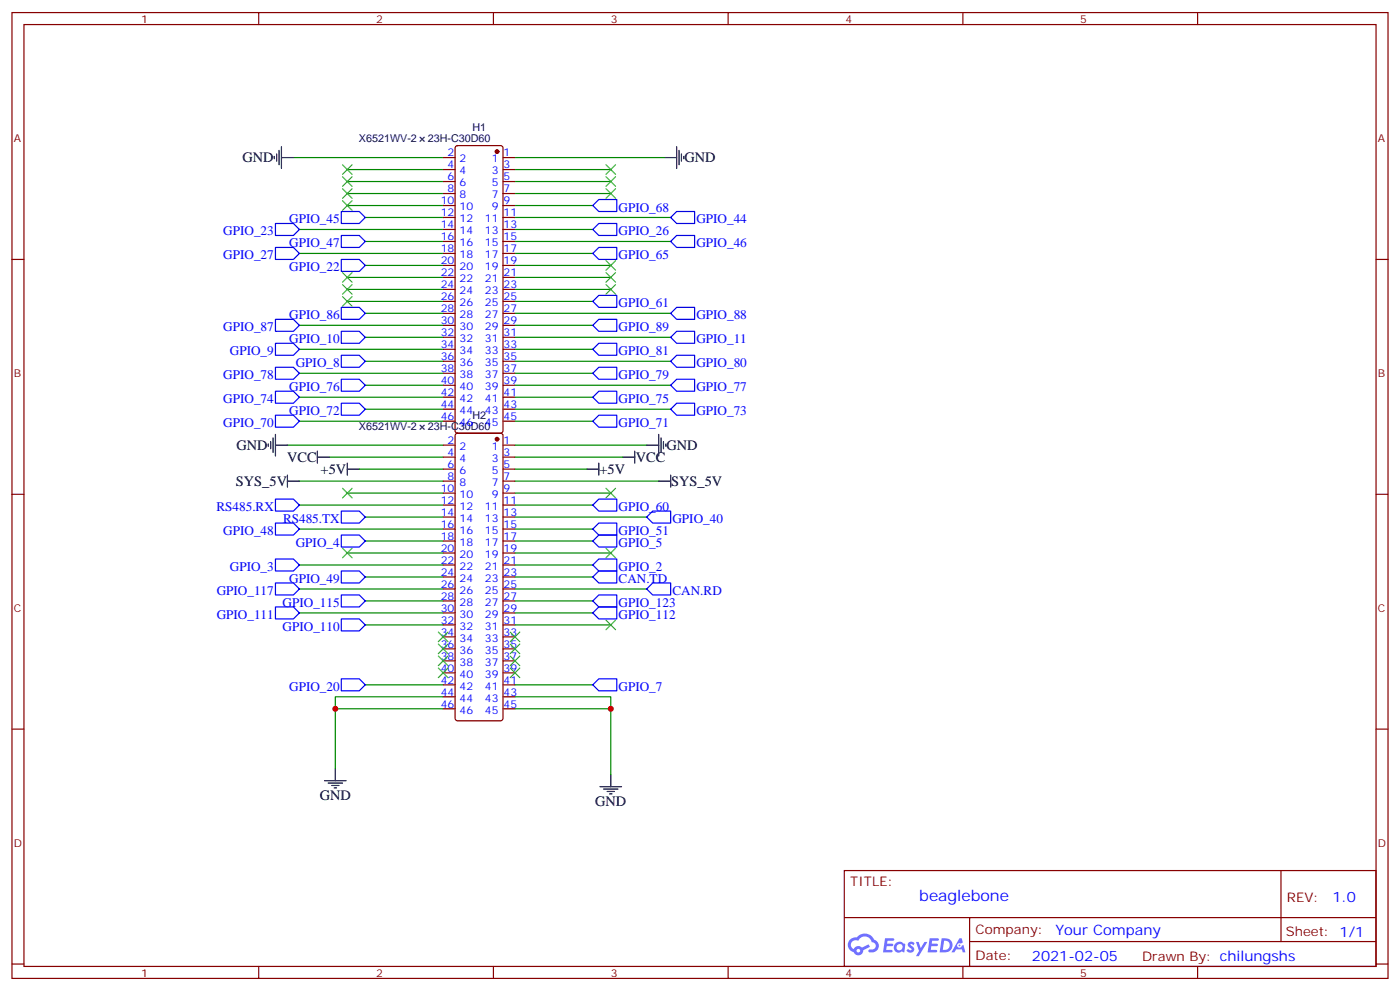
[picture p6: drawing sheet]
<svg xmlns="http://www.w3.org/2000/svg" width="412mm" height="292mm" viewBox="0 0 412 292" stroke-linecap="round" stroke-linejoin="round" font-family="sans-serif">
<g fill="none" stroke="#870000" stroke-width=".35">
<path d="M3.5 3.7h405.4v284.3h-405.4zM7.1 7.2h398.2v277.3h-398.2zM76.2 3.7v3.5M145.3 3.7v3.5M214.5 3.7v3.5M283.6 3.7v3.5M352.8 3.7v3.5M3.5 76.4h3.6M405.3 76.4h3.6M3.5 145.5h3.6M405.3 145.5h3.6M3.5 214.7h3.6"/>
<path d="M405.3 214.7h3.6M248.7 256.3h156.6v28.2h-156.6zM377.3 256.3v20.9M248.7 270.1h156.5M285.6 277.2h119.6M285.6 270.1v14.2M3.5 283.8h3.6M76.2 284.5v3.5M145.3 284.5v3.5M214.5 284.5v3.5M283.6 284.5v3.5M352.8 284.5v3.5"/>
<path d="M405.3 283.8h3.6"/>
</g>
<g fill="#5487ff">
<path d="M267.7 277.5a1.22 1.22 0 0 1 1.7 .2l-.4 .6a.47 .47 0 0 0-.3-.4 .47 .47 0 0 0-.5 .2l.1 .2a1.14 1.14 0 0 1 .8 1.8 1.14 1.14 0 0 1-1.9 0l-.2-.2 .5-.6 .7 .5a.29 .29 0 0 0 .3-.3 .29 .29 0 0 0-.2-.3 1.04 1.04 0 0 1-.6-1.7z"/>
<path d="M260.7 276.2h2.4l.3 .2-.2 .5-1.8 .1-.1 .8h1.5l.3 .4-.3 .4h-1.6l-.2 1.1h1.7l.2 .3-.2 .3-2.6 .1z"/>
<path d="M273.8 276.2h2.4l.3 .2-.1 .5-1.8 .1-.2 .8h1.6l.3 .4-.4 .4-1.6-.1-.1 1.1 1.7 .1 .2 .3-.2 .3-2.6 .1z"/>
<path d="M282.6 276.2h.7l.3 1.3-.6 .3a.69 .69 0 0 0-1 .3 .69 .69 0 0 0 .4 .9 .69 .69 0 0 0 .9-.6l.5-.2 .6 2.2h-.8l-.2-.9h-1.8l-.5 .9h-.8z"/>
<path d="M269.8 277.3h.8l.6 1.8 1.1-1.8h.9l-2.6 4.2h-.8l.9-1.5z"/>
<path d="M277.4 276.2l-.6 4.2h1.3a2.11 2.11 0 0 0 2.5-2.1 2.11 2.11 0 0 0-2.5-2.1zM278.1 277a1.39 1.39 0 0 1 1.7 1.4 1.39 1.39 0 0 1-1.8 1.2h-.3z"/>
<path d="M263.7 277.8a1.54 1.54 0 0 0-.1 2.2 1.54 1.54 0 0 0 2.2 .1l.6 .3 .3-2.3-.2-.3h-.4a1.49 1.49 0 0 0-2.4 0zM264 278.8a.94 .94 0 0 1 1.8 0 .94 .94 0 0 1-1.8 0z"/>
<path d="M250.4 276.6a2.18 2.18 0 0 0 1.1 3.7 1.44 1.44 0 0 0 1.6 .9 1.44 1.44 0 0 0 1.2-1.4l2-1.1-.5-.7-1.9 1a1.47 1.47 0 0 0-2.4 .4 1.39 1.39 0 0 1-.7-1.9 1.39 1.39 0 0 1 2-.5 2.12 2.12 0 0 1 2.2-1.3 2.12 2.12 0 0 1 1.9 1.7 1.14 1.14 0 0 1 1.1 1.4 1.14 1.14 0 0 1-1.7 .7 .43 .43 0 0 0-.5 .4 .43 .43 0 0 0 .4 .5 1.98 1.98 0 0 0 2.5-1.2 1.98 1.98 0 0 0-1.2-2.6 3.1 3.1 0 0 0-5.3-.6l-.9 .1zM252.3 279.9a.55 .55 0 0 1 1.1 0 .55 .55 0 0 1-1.1 0z"/>
<circle cx="282.6" cy="278.3" r=".26"/>
</g>
<g fill="none" stroke="#008700" stroke-width=".35">
<path d="M86.4 46.4h44.1M102.3 57h28.2M102.3 53.4h28.2M102.3 49.9h28.2M151.7 57h28.2M151.7 53.4h28.2M151.7 49.9h28.2M151.7 46.4h44.1M88.2 74.6h42.3M88.2 67.6h42.3M102.3 60.5h28.2M107.6 78.1h22.9"/>
<path d="M107.6 71.1h22.9M107.6 64h22.9M151.7 78.1h28.2M151.7 74.6h22.9M151.7 67.6h22.9M151.7 60.5h22.9M151.7 71.1h45.9M151.7 64h45.9M88.2 95.8h42.3M102.3 88.7h28.2M102.3 85.2h28.2M102.3 81.7h28.2"/>
<path d="M107.6 99.3h22.9M107.6 92.3h22.9M151.7 85.2h28.2M151.7 81.7h28.2M151.7 95.8h22.9M151.7 88.7h22.9M151.7 99.3h45.9M151.7 92.3h45.9M88.2 116.9h42.3M88.2 109.9h42.3M88.2 102.8h42.3M107.6 113.4h22.9"/>
<path d="M107.6 106.4h22.9M151.7 116.9h22.9M151.7 109.9h22.9M151.7 102.8h22.9M151.7 113.4h45.9M151.7 106.4h45.9M84.7 131.1h45.8M88.2 124h42.3M97 134.6h33.5M105.8 138.1h24.7M107.6 120.5h22.9M151.7 138.1h21.2"/>
<path d="M151.7 134.6h31.7M151.7 124h22.9M151.7 131.1h38.8M151.7 120.5h45.9M88.2 148.7h42.3M88.2 155.8h42.3M88.2 141.6h42.3M102.3 145.2h28.2M107.6 152.2h22.9M107.6 159.3h22.9M151.7 145.2h28.2M151.7 159.3h22.9"/>
<path d="M151.7 155.8h22.9M151.7 152.2h38.8M151.7 148.7h22.9M151.7 141.6h42.3M88.2 166.3h42.3M88.2 173.4h42.3M102.3 162.8h28.2M107.6 169.9h22.9M107.6 176.9h22.9M151.7 162.8h28.2M151.7 176.9h22.9M151.7 173.4h38.8"/>
<path d="M151.7 169.9h22.9M151.7 166.3h22.9M88.2 180.4h42.3M107.6 184h22.9M151.7 184h28.2M151.7 180.4h22.9M98.8 208.7h31.7M107.6 201.6h22.9M130.5 205.1h-31.7v21.2M151.7 208.7h28.2M151.7 205.1h28.2v23M151.7 201.6h22.9"/>
</g>
<g fill="none" stroke="#3c3" stroke-width=".35">
<path d="M100.9 59.1l2.8 2.8M100.9 55.6l2.8 2.8M100.9 52l2.8 2.9M100.9 48.5l2.8 2.8M103.7 59.1l-2.8 2.8M103.7 55.6l-2.8 2.8M103.7 52l-2.8 2.9M103.7 48.5l-2.8 2.8M178.5 55.6l2.8 2.8M178.5 52l2.8 2.9M178.5 48.5l2.8 2.8M181.3 55.6l-2.8 2.8"/>
<path d="M181.3 52l-2.8 2.9M181.3 48.5l-2.8 2.8M178.5 76.7l2.8 2.9M181.3 76.7l-2.8 2.9M100.9 87.3l2.8 2.8M100.9 83.8l2.8 2.8M100.9 80.3l2.8 2.8M103.7 87.3l-2.8 2.8M103.7 83.8l-2.8 2.8M103.7 80.3l-2.8 2.8M178.5 83.8l2.8 2.8M178.5 80.3l2.8 2.8"/>
<path d="M181.3 83.8l-2.8 2.8M181.3 80.3l-2.8 2.8M100.9 143.8l2.8 2.8M103.7 143.8l-2.8 2.8M178.5 143.8l2.8 2.8M181.3 143.8l-2.8 2.8M100.9 161.4l2.8 2.8M103.7 161.4l-2.8 2.8M178.5 161.4l2.8 2.8M181.3 161.4l-2.8 2.8M129.1 196.7l2.8 2.8M129.1 193.1l2.8 2.9"/>
<path d="M129.1 189.6l2.8 2.8M129.1 186.1l2.8 2.8M131.9 193.1l-2.8 2.9M131.9 196.7l-2.8 2.8M131.9 189.6l-2.8 2.8M131.9 186.1l-2.8 2.8M150.3 186.1l2.8 2.8M150.3 189.6l2.8 2.8M150.3 193.1l2.8 2.9M150.3 196.7l2.8 2.8M153.1 189.6l-2.8 2.8M153.1 186.1l-2.8 2.8"/>
<path d="M153.1 193.1l-2.8 2.9M153.1 196.7l-2.8 2.8M178.5 182.6l2.8 2.8M181.3 182.6l-2.8 2.8"/>
</g>
<g fill="none" stroke="#000" stroke-width=".35">
<path d="M80.8 46v.7M81.5 45.3v2.1M82.2 44.3v4.2M82.9 46.4h3.5M82.9 43.2v6.4M195.8 46.4h3.5M199.3 43.2v6.4M200 44.3v4.2M200.7 45.3v2.1M201.4 46v.7M79 130.7v.7M79.7 130v2.1"/>
<path d="M80.4 128.9v4.3M81.1 131.1h3.6M81.1 127.9v6.3M84.7 139.9v3.5M93.5 134.6h3.5M93.5 132.8v3.5M102.3 138.1h3.5M102.3 136.3v3.6M172.9 138.1h3.5M176.4 136.3v3.6M183.4 134.6h3.6M187 132.8v3.5"/>
<path d="M190.5 131.1h3.5M194 127.9v6.3M194.7 128.9v4.3M195.4 130v2.1M196.1 130.7v.7M197.6 139.9v3.5M84.7 141.6h3.5M194 141.6h3.6M95.6 229.8h6.4M96.7 230.5h4.2M97.7 231.2h2.1M98.4 232h.7"/>
<path d="M98.8 226.3v3.5M176.7 231.6h6.4M177.8 232.3h4.2M178.9 233h2.1M179.6 233.7h.7M179.9 228.1v3.5"/>
</g>
<g fill="none" stroke="#00f" stroke-width=".35">
<path d="M81.1 72.8h5.3l1.8 1.8-1.8 1.8h-5.3zM81.1 65.8h5.3l1.8 1.8-1.8 1.7h-5.3zM100.5 76.4h5.3l1.8 1.7-1.8 1.8h-5.3zM100.5 69.3h5.3l1.8 1.8-1.8 1.7h-5.3zM100.5 62.3h5.3l1.8 1.7-1.8 1.8h-5.3zM174.6 74.6l1.8-1.8h5.3v3.6h-5.3zM174.6 67.6l1.8-1.8h5.3v3.5h-5.3zM174.6 60.5l1.8-1.8h5.3v3.6h-5.3zM199.3 69.3h5.3v3.5h-5.3l-1.7-1.7zM199.3 62.3h5.3v3.5h-5.3l-1.7-1.8zM81.1 94h5.3l1.8 1.8-1.8 1.7h-5.3zM100.5 97.5h5.3l1.8 1.8-1.8 1.8h-5.3z"/>
<path d="M100.5 90.5h5.3l1.8 1.8-1.8 1.7h-5.3zM174.6 95.8l1.8-1.8h5.3v3.5h-5.3zM176.4 87h5.3v3.5h-5.3l-1.8-1.8zM199.3 97.5h5.3v3.6h-5.3l-1.7-1.8zM199.3 90.5h5.3v3.5h-5.3l-1.7-1.7zM81.1 115.2h5.3l1.8 1.7-1.8 1.8h-5.3zM81.1 108.1h5.3l1.8 1.8-1.8 1.8h-5.3zM81.1 101.1h5.3l1.8 1.7-1.8 1.8h-5.3zM100.5 118.7h5.3l1.8 1.8-1.8 1.7h-5.3zM100.5 111.7h5.3l1.8 1.7-1.8 1.8h-5.3zM100.5 104.6h5.3l1.8 1.8-1.8 1.7h-5.3zM174.6 102.8l1.8-1.7h5.3v3.5h-5.3z"/>
<path d="M176.4 115.2h5.3v3.5h-5.3l-1.8-1.8zM176.4 108.1h5.3v3.6h-5.3l-1.8-1.8zM199.3 118.7h5.3v3.5h-5.3l-1.7-1.7zM199.3 111.7h5.3v3.5h-5.3l-1.7-1.8zM199.3 104.6h5.3v3.5h-5.3l-1.7-1.7zM81.1 122.2h5.3l1.8 1.8-1.8 1.8h-5.3zM176.4 122.2h5.3v3.6h-5.3l-1.8-1.8zM81.1 146.9h5.3l1.8 1.8-1.8 1.8h-5.3zM81.1 154h5.3l1.8 1.8-1.8 1.7h-5.3zM100.5 150.5h5.3l1.8 1.7-1.8 1.8h-5.3zM100.5 157.5h5.3l1.8 1.8-1.8 1.7h-5.3zM174.6 159.3l1.8-1.8h5.3v3.5h-5.3z"/>
<path d="M176.4 154h5.3v3.5h-5.3l-1.8-1.7zM176.4 146.9h5.3v3.6h-5.3l-1.8-1.8zM192.3 150.5h5.3v3.5h-5.3l-1.8-1.8zM81.1 178.7h5.3l1.8 1.7-1.8 1.8h-5.3zM81.1 171.6h5.3l1.8 1.8-1.8 1.8h-5.3zM81.1 164.6h5.3l1.8 1.7-1.8 1.8h-5.3zM100.5 175.2h5.3l1.8 1.7-1.8 1.8h-5.3zM100.5 168.1h5.3l1.8 1.8-1.8 1.7h-5.3zM174.6 166.3l1.8-1.7h5.3v3.5h-5.3zM176.4 168.1h5.3v3.5h-5.3l-1.8-1.7zM176.4 178.7h5.3v3.5h-5.3l-1.8-1.8zM176.4 175.2h5.3v3.5h-5.3l-1.8-1.8z"/>
<path d="M192.3 171.6h5.3v3.6h-5.3l-1.8-1.8zM100.5 199.8h5.3l1.8 1.8-1.8 1.8h-5.3zM100.5 182.2h5.3l1.8 1.8-1.8 1.7h-5.3zM176.4 199.8h5.3v3.6h-5.3l-1.8-1.8z"/>
</g>
<g fill="none" stroke="#870000" stroke-width=".35">
<path d="M130.5 46.4h3.6M130.5 49.9h3.6M130.5 53.4h3.6M130.5 57h3.6M134.3 43.1l.5-.2h12.7l.5 .2 .2 .5v83.2l-.3 .5-.4 .2h-12.7l-.5-.2-.2-.5v-83.2zM148.2 46.4h3.5M148.2 49.9h3.5M148.2 53.4h3.5M148.2 57h3.5M130.5 60.5h3.6M130.5 64h3.6M130.5 67.6h3.6"/>
<path d="M130.5 71.1h3.6M130.5 74.6h3.6M130.5 78.1h3.6M148.2 60.5h3.5M148.2 64h3.5M148.2 67.6h3.5M148.2 71.1h3.5M148.2 74.6h3.5M148.2 78.1h3.5M130.5 99.3h3.6M130.5 95.8h3.6M130.5 92.3h3.6"/>
<path d="M130.5 81.7h3.6M130.5 88.7h3.6M130.5 85.2h3.6M148.2 99.3h3.5M148.2 95.8h3.5M148.2 92.3h3.5M148.2 81.7h3.5M148.2 88.7h3.5M148.2 85.2h3.5M130.5 116.9h3.6M130.5 113.4h3.6M130.5 109.9h3.6"/>
<path d="M130.5 106.4h3.6M130.5 102.8h3.6M148.2 116.9h3.5M148.2 113.4h3.5M148.2 109.9h3.5M148.2 106.4h3.5M148.2 102.8h3.5M130.5 124h3.6M130.5 120.5h3.6M130.5 131.1h3.6M130.5 134.6h3.6M130.5 138.1h3.6"/>
<path d="M134.3 127.7l.5-.2h12.7l.5 .2 .2 .5v83.3l-.3 .5-.4 .2h-12.7l-.5-.2-.2-.5v-83.3zM148.2 124h3.5M148.2 120.5h3.5M148.2 131.1h3.5M148.2 134.6h3.5M148.2 138.1h3.5M130.5 141.6h3.6M130.5 145.2h3.6M130.5 148.7h3.6M130.5 152.2h3.6M130.5 155.8h3.6M130.5 159.3h3.6"/>
<path d="M148.2 141.6h3.5M148.2 145.2h3.5M148.2 148.7h3.5M148.2 152.2h3.5M148.2 155.8h3.5M148.2 159.3h3.5M130.5 162.8h3.6M130.5 176.9h3.6M130.5 166.3h3.6M130.5 173.4h3.6M130.5 169.9h3.6M148.2 162.8h3.5"/>
<path d="M148.2 176.9h3.5M148.2 166.3h3.5M148.2 173.4h3.5M148.2 169.9h3.5M130.5 198.1h3.6M130.5 194.6h3.6M130.5 191h3.6M130.5 187.5h3.6M130.5 184h3.6M130.5 180.4h3.6M148.2 198.1h3.5M148.2 194.6h3.5"/>
<path d="M148.2 191h3.5M148.2 187.5h3.5M148.2 184h3.5M148.2 180.4h3.5M130.5 208.7h3.6M130.5 205.1h3.6M130.5 201.6h3.6M148.2 208.7h3.5M148.2 205.1h3.5M148.2 201.6h3.5"/>
</g>
<g fill="#870000" stroke="#870000" stroke-width=".35">
<circle cx="146.4" cy="44.6" r=".53"/>
<circle cx="146.4" cy="129.3" r=".53"/>
</g>
<g fill="#c00">
<circle cx="98.8" cy="208.7" r=".88"/>
<circle cx="179.9" cy="208.7" r=".88"/>
</g>
<text font-size="4.6" fill="#00f" x="270.8" y="265.3">beaglebone</text>
<g font-size="4.2">
<text x="71.4" y="47.8">GND</text>
<text x="201.6" y="47.8">GND</text>
<text x="69.7" y="132.5">GND</text>
<text x="84.6" y="136">VCC</text>
<text x="187.3" y="136">VCC</text>
<text x="196.3" y="132.5">GND</text>
<text x="69.5" y="143.1">SYS_5V</text>
<text x="94.4" y="139.5">+5V</text>
<text x="176.6" y="139.5">+5V</text>
<text x="197.7" y="143.1">SYS_5V</text>
<text x="94.2" y="235.5">GND</text>
<text x="175.3" y="237.2">GND</text>
</g>
<g font-size="4.2" fill="#00f">
<text x="392.5" y="265.6">1.0</text>
<text x="310.9" y="275.1">Your Company</text>
<text x="304" y="282.9">2021-02-05</text>
</g>
<g font-size="3.9" fill="#00f">
<text x="85.2" y="65.8">GPIO_45</text>
<text x="182.2" y="62.3">GPIO_68</text>
<text x="205.1" y="65.8">GPIO_44</text>
<text x="65.8" y="69.3">GPIO_23</text>
<text x="182.2" y="69.3">GPIO_26</text>
<text x="65.8" y="76.4">GPIO_27</text>
<text x="85.2" y="72.8">GPIO_47</text>
<text x="182.2" y="76.4">GPIO_65</text>
<text x="205.1" y="72.8">GPIO_46</text>
<text x="85.2" y="79.9">GPIO_22</text>
<text x="85.2" y="94">GPIO_86</text>
<text x="182.2" y="90.5">GPIO_61</text>
<text x="205.1" y="94">GPIO_88</text>
<text x="65.8" y="97.5">GPIO_87</text>
<text x="85.2" y="101.1">GPIO_10</text>
<text x="182.2" y="97.5">GPIO_89</text>
<text x="205.1" y="101.1">GPIO_11</text>
<text x="67.7" y="104.6">GPIO_9</text>
<text x="182.2" y="104.6">GPIO_81</text>
<text x="65.8" y="111.7">GPIO_78</text>
<text x="87.1" y="108.1">GPIO_8</text>
<text x="182.2" y="111.7">GPIO_79</text>
<text x="205.1" y="108.1">GPIO_80</text>
<text x="65.8" y="118.7">GPIO_74</text>
<text x="85.2" y="115.2">GPIO_76</text>
<text x="182.2" y="118.7">GPIO_75</text>
<text x="205.1" y="115.2">GPIO_77</text>
<text x="65.8" y="125.8">GPIO_70</text>
<text x="85.2" y="122.2">GPIO_72</text>
<text x="182.2" y="125.8">GPIO_71</text>
<text x="205.1" y="122.2">GPIO_73</text>
<text x="63.8" y="150.5">RS485.RX</text>
<text x="83.4" y="154">RS485.TX</text>
<text x="182.2" y="150.5">GPIO_60</text>
<text x="198.1" y="154">GPIO_40</text>
<text x="65.8" y="157.5">GPIO_48</text>
<text x="87.1" y="161">GPIO_4</text>
<text x="182.2" y="161">GPIO_5</text>
<text x="182.2" y="157.5">GPIO_51</text>
<text x="67.7" y="168.1">GPIO_3</text>
<text x="85.2" y="171.6">GPIO_49</text>
<text x="182.2" y="171.6">CAN.TD</text>
<text x="182.2" y="168.1">GPIO_2</text>
<text x="63.8" y="175.2">GPIO_117</text>
<text x="83.2" y="178.7">GPIO_115</text>
<text x="182.2" y="178.7">GPIO_123</text>
<text x="198.1" y="175.2">CAN.RD</text>
<text x="63.8" y="182.2">GPIO_111</text>
<text x="83.2" y="185.7">GPIO_110</text>
<text x="182.2" y="182.2">GPIO_112</text>
<text x="85.2" y="203.4">GPIO_20</text>
<text x="182.2" y="203.4">GPIO_7</text>
</g>
<g font-size="3.9" fill="#800">
<text x="250.5" y="260.9">TITLE:</text>
<text x="379.1" y="265.6">REV:</text>
<text x="287.4" y="275.1">Company:</text>
<text x="378.7" y="275.7">Sheet: 1/1</text>
<text x="287.4" y="282.8">Date:</text>
<text x="336.4" y="282.8">Drawn By: chilungshs</text>
</g>
<g font-size="3.2" fill="#800">
<text x="41.6" y="6.7">1</text>
<text x="110.8" y="6.7">2</text>
<text x="179.9" y="6.7">3</text>
<text x="249.1" y="6.7">4</text>
<text x="318.2" y="6.7">5</text>
<text x="4.1" y="41.8">A</text>
<text x="405.9" y="41.8">A</text>
<text x="4.1" y="110.9">B</text>
<text x="405.9" y="110.9">B</text>
<text x="4.1" y="180.1">C</text>
<text x="405.9" y="180.1">C</text>
<text x="4.1" y="249.2">D</text>
<text x="405.9" y="249.2">D</text>
<text x="41.6" y="287.5">1</text>
<text x="110.8" y="287.5">2</text>
<text x="179.9" y="287.5">3</text>
<text x="249.1" y="287.5">4</text>
<text x="318.2" y="287.5">5</text>
</g>
<g font-size="3.2" fill="#000080">
<text x="105.7" y="41.8">X6521WV-2</text>
<text x="126" y="41.8">23H-C30D60</text>
<text x="139.1" y="38.6">H1</text>
<text x="139.1" y="123.3">H2</text>
<text x="105.7" y="126.5">X6521WV-2</text>
<text x="126" y="126.5">23H-C30D60</text>
</g>
<g font-size="3.2" fill="#00f">
<text x="131.9" y="46">2</text>
<text x="135.4" y="47.8">2</text>
<text x="144.8" y="47.8">1</text>
<text x="148.3" y="46">1</text>
<text x="131.9" y="53.1">6</text>
<text x="131.9" y="49.6">4</text>
<text x="135.4" y="51.3">4</text>
<text x="144.8" y="51.3">3</text>
<text x="148.3" y="49.6">3</text>
<text x="148.3" y="53.1">5</text>
<text x="131.9" y="56.6">8</text>
<text x="135.4" y="58.4">8</text>
<text x="135.4" y="54.9">6</text>
<text x="144.8" y="54.9">5</text>
<text x="144.8" y="58.4">7</text>
<text x="148.3" y="56.6">7</text>
<text x="129.8" y="63.7">12</text>
<text x="129.8" y="60.1">10</text>
<text x="135.4" y="65.4">12</text>
<text x="135.4" y="61.9">10</text>
<text x="142.8" y="65.4">11</text>
<text x="144.8" y="61.9">9</text>
<text x="148.3" y="60.1">9</text>
<text x="148.3" y="63.7">11</text>
<text x="129.8" y="70.7">16</text>
<text x="129.8" y="67.2">14</text>
<text x="135.4" y="69">14</text>
<text x="142.8" y="69">13</text>
<text x="148.3" y="67.2">13</text>
<text x="148.3" y="70.7">15</text>
<text x="129.8" y="77.8">20</text>
<text x="129.8" y="74.3">18</text>
<text x="135.4" y="76">18</text>
<text x="135.4" y="72.5">16</text>
<text x="142.8" y="72.5">15</text>
<text x="142.8" y="76">17</text>
<text x="148.3" y="74.3">17</text>
<text x="148.3" y="77.8">19</text>
<text x="129.8" y="81.3">22</text>
<text x="135.4" y="83.1">22</text>
<text x="135.4" y="79.6">20</text>
<text x="142.8" y="79.6">19</text>
<text x="142.8" y="83.1">21</text>
<text x="148.3" y="81.3">21</text>
<text x="129.8" y="88.4">26</text>
<text x="129.8" y="84.8">24</text>
<text x="135.4" y="86.6">24</text>
<text x="142.8" y="86.6">23</text>
<text x="148.3" y="84.8">23</text>
<text x="148.3" y="88.4">25</text>
<text x="129.8" y="95.4">30</text>
<text x="129.8" y="91.9">28</text>
<text x="135.4" y="93.7">28</text>
<text x="135.4" y="90.1">26</text>
<text x="142.8" y="90.1">25</text>
<text x="142.8" y="93.7">27</text>
<text x="148.3" y="91.9">27</text>
<text x="148.3" y="95.4">29</text>
<text x="129.8" y="99">32</text>
<text x="135.4" y="100.7">32</text>
<text x="135.4" y="97.2">30</text>
<text x="142.8" y="97.2">29</text>
<text x="142.8" y="100.7">31</text>
<text x="148.3" y="99">31</text>
<text x="129.8" y="106">36</text>
<text x="129.8" y="102.5">34</text>
<text x="135.4" y="107.8">36</text>
<text x="135.4" y="104.2">34</text>
<text x="142.8" y="104.2">33</text>
<text x="142.8" y="107.8">35</text>
<text x="148.3" y="102.5">33</text>
<text x="148.3" y="106">35</text>
<text x="129.8" y="113.1">40</text>
<text x="129.8" y="109.5">38</text>
<text x="135.4" y="111.3">38</text>
<text x="142.8" y="111.3">37</text>
<text x="148.3" y="109.5">37</text>
<text x="148.3" y="113.1">39</text>
<text x="129.8" y="116.6">42</text>
<text x="135.4" y="118.4">42</text>
<text x="135.4" y="114.8">40</text>
<text x="142.8" y="114.8">39</text>
<text x="142.8" y="118.4">41</text>
<text x="148.3" y="116.6">41</text>
<text x="129.8" y="123.6">46</text>
<text x="129.8" y="120.1">44</text>
<text x="135.4" y="125.4">46</text>
<text x="135.4" y="121.9">44</text>
<text x="142.8" y="121.9">43</text>
<text x="142.8" y="125.4">45</text>
<text x="148.3" y="120.1">43</text>
<text x="148.3" y="123.6">45</text>
<text x="131.9" y="130.7">2</text>
<text x="148.3" y="130.7">1</text>
<text x="131.9" y="137.8">6</text>
<text x="131.9" y="134.2">4</text>
<text x="135.4" y="136">4</text>
<text x="135.4" y="132.5">2</text>
<text x="144.8" y="132.5">1</text>
<text x="144.8" y="136">3</text>
<text x="148.3" y="134.2">3</text>
<text x="148.3" y="137.8">5</text>
<text x="131.9" y="141.3">8</text>
<text x="135.4" y="143.1">8</text>
<text x="135.4" y="139.5">6</text>
<text x="144.8" y="139.5">5</text>
<text x="144.8" y="143.1">7</text>
<text x="148.3" y="141.3">7</text>
<text x="129.8" y="148.3">12</text>
<text x="129.8" y="144.8">10</text>
<text x="135.4" y="146.6">10</text>
<text x="144.8" y="146.6">9</text>
<text x="148.3" y="144.8">9</text>
<text x="148.3" y="148.3">11</text>
<text x="129.8" y="155.4">16</text>
<text x="129.8" y="151.9">14</text>
<text x="135.4" y="153.6">14</text>
<text x="135.4" y="150.1">12</text>
<text x="142.8" y="150.1">11</text>
<text x="142.8" y="153.6">13</text>
<text x="148.3" y="151.9">13</text>
<text x="148.3" y="155.4">15</text>
<text x="129.8" y="158.9">18</text>
<text x="135.4" y="160.7">18</text>
<text x="135.4" y="157.2">16</text>
<text x="142.8" y="157.2">15</text>
<text x="142.8" y="160.7">17</text>
<text x="148.3" y="158.9">17</text>
<text x="129.8" y="166">22</text>
<text x="129.8" y="162.5">20</text>
<text x="135.4" y="167.7">22</text>
<text x="135.4" y="164.2">20</text>
<text x="142.8" y="164.2">19</text>
<text x="142.8" y="167.7">21</text>
<text x="148.3" y="162.5">19</text>
<text x="148.3" y="166">21</text>
<text x="129.8" y="173">26</text>
<text x="129.8" y="169.5">24</text>
<text x="135.4" y="171.3">24</text>
<text x="142.8" y="171.3">23</text>
<text x="148.3" y="169.5">23</text>
<text x="148.3" y="173">25</text>
<text x="129.8" y="176.6">28</text>
<text x="135.4" y="178.3">28</text>
<text x="135.4" y="174.8">26</text>
<text x="142.8" y="174.8">25</text>
<text x="142.8" y="178.3">27</text>
<text x="148.3" y="176.6">27</text>
<text x="129.8" y="183.6">32</text>
<text x="129.8" y="180.1">30</text>
<text x="135.4" y="185.4">32</text>
<text x="135.4" y="181.9">30</text>
<text x="142.8" y="181.9">29</text>
<text x="142.8" y="185.4">31</text>
<text x="148.3" y="180.1">29</text>
<text x="148.3" y="183.6">31</text>
<text x="129.8" y="190.7">36</text>
<text x="129.8" y="187.1">34</text>
<text x="135.4" y="188.9">34</text>
<text x="142.8" y="188.9">33</text>
<text x="148.3" y="187.1">33</text>
<text x="148.3" y="190.7">35</text>
<text x="129.8" y="197.7">40</text>
<text x="129.8" y="194.2">38</text>
<text x="135.4" y="196">38</text>
<text x="135.4" y="192.4">36</text>
<text x="142.8" y="192.4">35</text>
<text x="142.8" y="196">37</text>
<text x="148.3" y="194.2">37</text>
<text x="148.3" y="197.7">39</text>
<text x="129.8" y="201.3">42</text>
<text x="135.4" y="203">42</text>
<text x="135.4" y="199.5">40</text>
<text x="142.8" y="199.5">39</text>
<text x="142.8" y="203">41</text>
<text x="148.3" y="201.3">41</text>
<text x="129.8" y="208.3">46</text>
<text x="129.8" y="204.8">44</text>
<text x="135.4" y="206.6">44</text>
<text x="142.8" y="206.6">43</text>
<text x="148.3" y="204.8">43</text>
<text x="148.3" y="208.3">45</text>
<text x="135.4" y="210.1">46</text>
<text x="142.8" y="210.1">45</text>
</g>
</svg>
